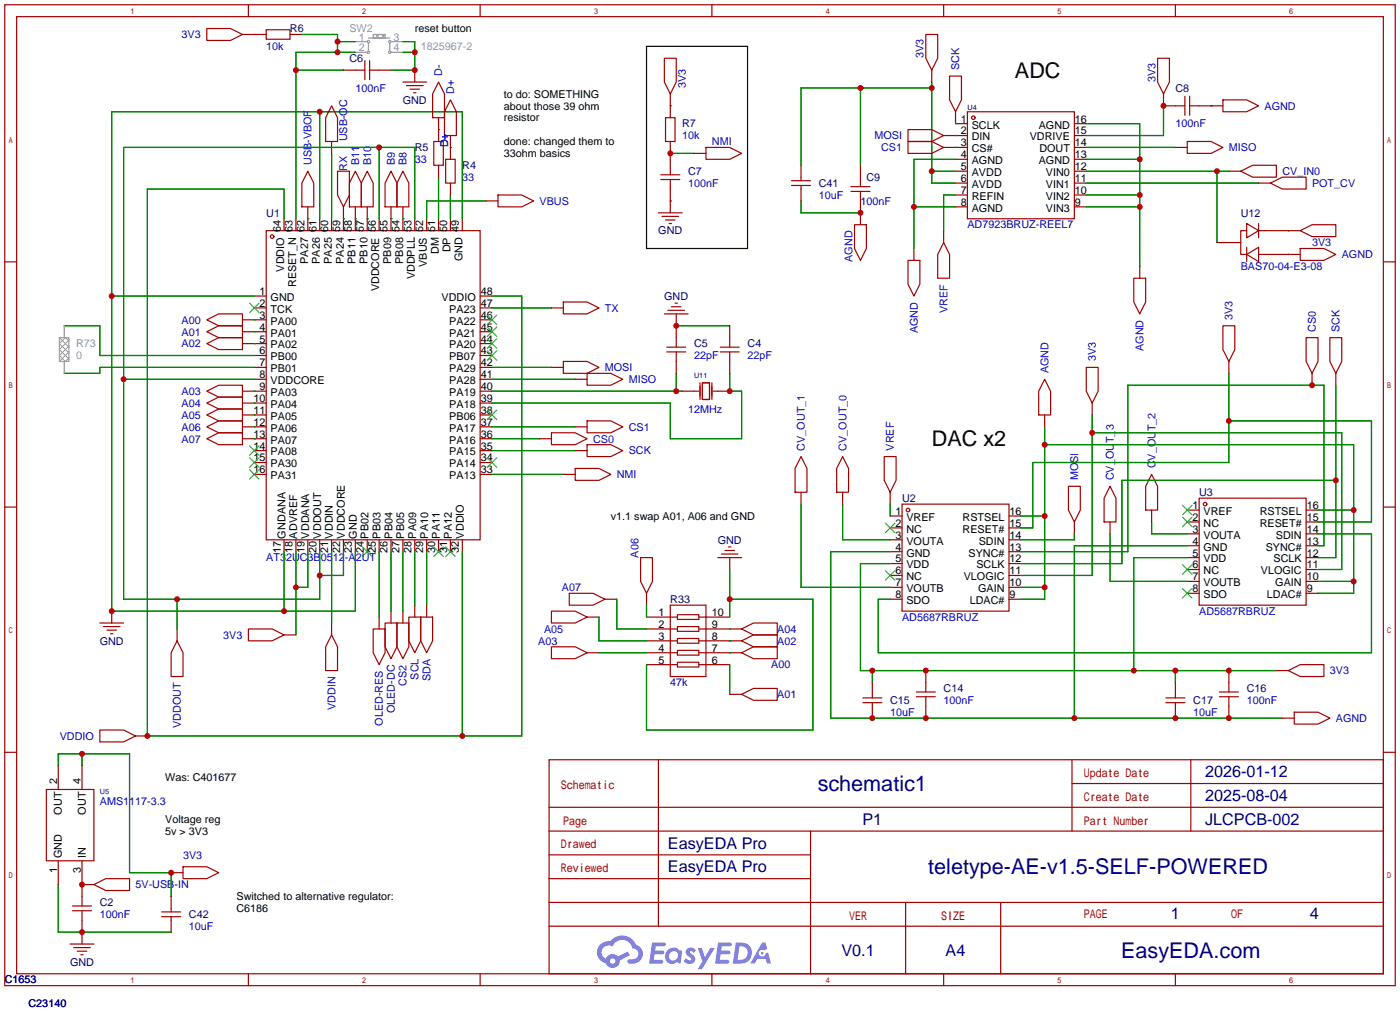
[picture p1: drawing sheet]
<svg xmlns="http://www.w3.org/2000/svg" width="299mm" height="216mm" viewBox="0 0 299 216" stroke-linecap="round" stroke-linejoin="round" font-family="sans-serif">
<g fill="none" stroke="#a10000" stroke-width=".25">
<path d="M1 1h297.2v209.6h-297.2zM3.6 3.6h292.1v204.4h-292.1zM53.1 1v2.6M102.6 1v2.6M152.1 1v2.6M201.7 1v2.6M251.2 1v2.6M1 55.9h2.6M295.7 55.9h2.5M1 108.3h2.6M295.7 108.3h2.5M1 160.7h2.6"/>
<path d="M117.3 162.3h178.4v45.7h-178.4zM117.3 177.5h178.4M117.3 172.5h178.4M140.7 162.3v35.6M173.2 177.5v30.5M229.1 162.3v15.2M229.1 167.4h66.6M254.5 162.3v15.2M295.7 160.7h2.5M117.3 182.6h55.9M117.3 197.9h178.4M117.3 192.8h178.4"/>
<path d="M117.3 187.7h55.9M193.5 192.8v15.2M213.9 192.8v15.2M53.1 208v2.6M102.6 208v2.6M152.1 208v2.6M201.7 208v2.6M251.2 208v2.6"/>
</g>
<g fill="#5487ff">
<path d="M146.9 202.7a1.3 1.3 0 0 1 1.8 .3l-.4 .6a.54 .54 0 0 0-.9-.2l.1 .2a1.34 1.34 0 0 1 1 1.8 1.47 1.47 0 0 1-2.4-.1l.5-.6 .8 .5a.31 .31 0 0 0 .4-.3 .31 .31 0 0 0-.3-.4 1.12 1.12 0 0 1-.6-1.8z"/>
<path d="M149.1 202.5h.9l.6 2 1.2-2h.9l-2.7 4.6h-.9l1-1.7z"/>
<path d="M139.4 201.4h1.6a1.31 1.31 0 0 1 1.2 .2 .4 .4 0 0 1-.3 .5l-1.8 .1-.1 .9h1.6a.4 .4 0 0 1 .4 .4 .4 .4 0 0 1-.4 .4h-1.7l-.2 1.2h1.4a.46 .46 0 0 1 .5 0 .46 .46 0 0 1 .1 .5l-.3 .2h-2.7z"/>
<path d="M153.5 201.4h1.6a1.32 1.32 0 0 1 1.2 .2 .39 .39 0 0 1-.3 .5l-1.8 .1-.1 .9h1.7a.4 .4 0 0 1 .3 .4 .4 .4 0 0 1-.4 .4h-1.7l-.2 1.2h1.4a.46 .46 0 0 1 .5 0 .46 .46 0 0 1 .1 .5l-.3 .2h-2.7z"/>
<path d="M162.9 201.4h.7l.4 1.3-.7 .4a.75 .75 0 0 0-1.1 .3 .75 .75 0 0 0 .5 1 .75 .75 0 0 0 .9-.7l.5-.2 .7 2.3h-.9l-.2-.9h-1.9l-.5 .9h-.9z"/>
<path d="M157.3 201.4l-.7 4.4h1.5a2.27 2.27 0 0 0 2.6-2.2 2.27 2.27 0 0 0-2.7-2.2zM158 202.1a1.5 1.5 0 0 1 1.8 1.6 1.5 1.5 0 0 1-1.9 1.4h-.3z"/>
<path d="M142.7 203a1.6 1.6 0 0 0-.3 2.3 1.6 1.6 0 0 0 2.3 .2l.8 .3 .3-2.4-.2-.3-.4-.1a1.58 1.58 0 0 0-2.5 0zM143.3 203.5a.98 .98 0 0 1 1.6 .4 .98 .98 0 0 1-1.1 1.3 .94 .94 0 0 1-.8-.7 .94 .94 0 0 1 .3-1z"/>
<path d="M128.3 201.8a2.37 2.37 0 0 0 1.2 4 1.54 1.54 0 0 0 1.7 1 1.54 1.54 0 0 0 1.3-1.6l2.1-1.1-.5-.8-2 1a1.57 1.57 0 0 0-2.6 .5 1.5 1.5 0 0 1-.8-2.1 1.5 1.5 0 0 1 2.2-.5 2.23 2.23 0 0 1 2.3-1.4 2.23 2.23 0 0 1 2 1.8 1.16 1.16 0 0 1 1.2 1.1 1.16 1.16 0 0 1-1.1 1.2h-.6a.47 .47 0 0 0-.6 .4 .47 .47 0 0 0 .4 .5 2.17 2.17 0 0 0 2.5-.9 2.17 2.17 0 0 0-.3-2.7l-.8-.4a3.2 3.2 0 0 0-5.5-.7l-1.1 .1zM130.4 205.3a.58 .58 0 0 1 1.1 0 .58 .58 0 0 1-1.1 0z"/>
<circle cx="162.9" cy="203.6" r=".28"/>
</g>
<g fill="none" stroke="#a10000" stroke-width=".25">
<path d="M44.2 6.1h5.1l2.5 1.3-2.5 1.2h-5.1zM51.8 7.4h5.1M56.9 6.3h5.1v2.1h-5.1zM62 7.4h2.5M73.4 15h4.6M78 13v4M79 15h4.6M79 13v4M86.1 17.5h5.1M86.9 18.3h3.5M87.6 19h2.1M88.4 19.8h.5"/>
<path d="M88.6 15v2.5M93.7 17.5l1.3 2.6v5h-2.5v-5zM142 12.4h2.5v5.1l-1.2 2.6-1.3-2.6zM197.9 7.4h2.5v5l-1.3 2.6-1.2-2.6zM199.1 15v2.5M202.9 16.3h2.6v5l-1.3 2.6-1.3-2.6zM247.4 12.4h2.5v5.1l-1.2 2.6-1.3-2.6zM65.8 36.6l1.3 2.5v5.1h-2.6v-5.1zM70.9 22.6l1.2 2.5v5.1h-2.5v-5.1zM70.9 30.2v2.6M72.1 36.6h2.6v5.1l-1.3 2.5-1.3-2.5zM75.9 36.6l1.3 2.5v5.1h-2.5v-5.1z"/>
<path d="M78.5 36.6l1.3 2.5v5.1h-2.6v-5.1zM83.6 36.6l1.2 2.5v5.1h-2.5v-5.1zM86.1 36.6l1.3 2.5v5.1h-2.6v-5.1zM92.7 30.2h2v5.1h-2zM93.7 25.1v5.1M93.7 35.3v2.5M95.2 34h2.1v5.1h-2.1zM96.3 21.3l1.2 2.6v5.1h-2.5v-5.1zM96.3 29v5M96.3 39.1v2.6M141.2 37.3h4.1M141.2 38.4h4.1"/>
<path d="M142.2 25.1h2.1v5.1h-2.1zM143.3 20.1v5M143.3 30.2v7.1M143.3 38.4v7.1M148.3 32.8h2.6M150.9 31.5h5.1l2.5 1.3-2.5 1.2h-5.1zM169.2 39.6h4M169.2 38.6h4M171.2 35.3v3.3M171.2 39.6v3.3M181.9 39.9h4M183.9 35.3v4.6"/>
<path d="M194.1 30.2h5l2.6 1.3-2.6 1.3h-5zM194.1 27.7h5l2.6 1.3-2.6 1.2h-5zM201.7 29h5.1M201.7 31.5h5.1M204.2 23.9v2.5h2.6M204.2 34h2.6M204.2 36.6h2.6M204.2 39.1h2.6M206.8 23.9h22.8v22.8h-22.8zM229.6 26.4h2.6M229.6 29h2.6M229.6 31.5h2.6"/>
<path d="M229.6 34h2.6M229.6 36.6h2.6M229.6 39.1h2.6M248.7 20.1v2.5h4.5M251.2 31.5h2.5M253.2 20.6v4M253.7 30.2h5.1l2.6 1.3-2.6 1.3h-5.1zM254.3 22.6h7.1M254.3 20.6v4M261.4 21.3h5l2.6 1.3-2.6 1.3h-5zM262.6 36.6h2.6M265.2 36.6l2.5-1.3h5.1v2.5h-5.1z"/>
<path d="M269 39.1h2.5M271.5 39.1l2.6-1.3h5v2.6h-5zM56.9 49.3h45.7v66h-45.7zM60.7 46.7v2.6M63.2 46.7v2.6M65.8 44.2v5.1M68.3 46.7v2.6M70.9 46.7v2.6M73.4 44.2v5.1M75.9 44.2v5.1M78.5 44.2v5.1M81 46.7v2.6"/>
<path d="M83.6 44.2v5.1M86.1 44.2v5.1M88.6 46.7v2.6M91.2 46.7v2.6M93.7 46.7v2.6M96.3 46.7v2.6M98.8 46.7v2.6M103.9 42.9h2.5M106.4 41.7h5.1l2.5 1.2-2.5 1.3h-5.1zM140.7 45.5h5.1M141.5 46.2h3.5M142.2 47h2.1"/>
<path d="M143 47.8h.5M181.9 40.9h4M182.6 48h2.6v5.1l-1.3 2.5-1.3-2.5zM183.9 40.9v7.1M194.1 55.6h2.5v5.1l-1.3 2.5-1.2-2.5zM195.3 53.1v2.5M201.7 51.8l1.2 2.6v5h-2.5v-5zM201.7 49.3v2.5M204.2 41.7h2.6M204.2 44.2h2.6M229.6 41.7h2.6M229.6 44.2h2.6"/>
<path d="M242.3 59.4h2.6v5.1l-1.3 2.6-1.3-2.6zM243.6 56.9v2.5M260.1 51.8h5.1M266.4 49.3h-1.2v5.1h1.2M266.4 47.8l2.6 1.5-2.6 1.5zM266.4 54.4l2.6-1.6v3.1zM266.4 52.8v3.1M269 49.3h8.9M269 54.4h8.9M269 47.8v3M277.9 49.3l2.5-1.3h5.1v2.5h-5.1zM277.9 53.1h5.1l2.5 1.3-2.5 1.2h-5.1z"/>
<path d="M44.2 70.9l2.5-1.3h5.1v2.5h-5.1zM44.2 68.3l2.5-1.2h5.1v2.5h-5.1zM44.2 73.4l2.5-1.3h5.1v2.6h-5.1zM51.8 68.3h5.1M51.8 70.9h5.1M51.8 73.4h5.1M54.4 63.2h2.5M54.4 65.8h2.5M54.4 75.9h2.5M54.4 78.5h2.5M102.6 63.2h2.6M102.6 65.8h2.6"/>
<path d="M102.6 68.3h2.6M102.6 70.9h2.6M102.6 73.4h2.6M102.6 75.9h2.6M102.6 78.5h2.6M117.9 65.8h2.5M117.9 78.5h2.5M120.4 77.2h5.1l2.5 1.3-2.5 1.3h-5.1zM120.4 64.5h5.1l2.5 1.3-2.5 1.3h-5.1zM125.5 79.8h5.1l2.5 1.2-2.5 1.3h-5.1zM142 67.1h5.1M142.5 74.2h4.1"/>
<path d="M142.5 75.2h4.1M142.7 66.3h3.6M143.5 65.5h2M144.3 64.8h.5M144.5 67.1v7.1M144.5 75.2v4.6M153.9 74.2h4.1M153.9 75.2h4.1M156 69.6v4.6M156 75.2v4.6M232.2 78.5h2.5v5.1l-1.3 2.5-1.2-2.5zM261.4 69.6h2.5v5.1l-1.3 2.5-1.2-2.5z"/>
<path d="M262.6 77.2v2.6M279.1 72.1h2.6v5.1l-1.3 2.6-1.3-2.6zM280.4 79.8v2.5M284.2 72.1h2.6v5.1l-1.3 2.6-1.3-2.6zM285.5 79.8v2.5M44.2 83.6l2.5-1.3h5.1v2.5h-5.1zM44.2 86.1l2.5-1.3h5.1v2.6h-5.1zM44.2 88.6l2.5-1.2h5.1v2.5h-5.1zM44.2 91.2l2.5-1.3h5.1v2.6h-5.1zM44.2 93.7l2.5-1.2h5.1v2.5h-5.1zM51.8 83.6h5.1M51.8 86.1h5.1"/>
<path d="M51.8 88.6h5.1M51.8 91.2h5.1M51.8 93.7h5.1M54.4 81h2.5M54.4 96.3h2.5M54.4 98.8h2.5M102.6 81h2.6M102.6 83.6h2.6M102.6 86.1h2.6M102.6 88.6h2.6M102.6 91.2h2.6M102.6 93.7h2.6"/>
<path d="M102.6 96.3h2.6M102.6 98.8h2.6M115.3 93.7h2.6M117.9 92.5h5l2.6 1.2-2.6 1.3h-5zM122.9 81h2.6M122.9 91.2h2.6M122.9 96.3h2.6M125.5 95h5.1l2.5 1.3-2.5 1.2h-5.1zM125.5 89.9h5.1l2.5 1.3-2.5 1.3h-5.1zM145.8 83.6h3.6M149.6 81.8v3.5M150.1 81.8h1.5v3.5h-1.5z"/>
<path d="M152.1 81.8v3.5M152.4 83.6h3.6M171.2 97.5l1.3 2.6v5.1h-2.6v-5.1zM180.1 97.5l1.3 2.6v5.1h-2.6v-5.1zM189 97.5h2.5v5.1l-1.3 2.6-1.2-2.6zM223.3 81l1.2 2.6v5h-2.5v-5zM223.3 88.6v2.6M233.4 86.1v2.5M54.4 101.3h2.5M60.7 115.3v2.6M63.2 115.3v2.6M65.8 115.3v2.6"/>
<path d="M68.3 115.3v2.6M70.9 115.3v2.6M73.4 115.3v2.6M75.9 115.3v2.6M78.5 115.3v2.6M81 115.3v2.6M83.6 115.3v2.6M86.1 115.3v2.6M88.6 115.3v2.6M91.2 115.3v2.6M93.7 115.3v2.6M96.3 115.3v2.6"/>
<path d="M98.8 115.3v2.6M102.6 101.3h2.6M120.4 101.3h2.5M122.9 100.1h5.1l2.6 1.2-2.6 1.3h-5.1zM136.9 119.1h2.5v5.1l-1.2 2.5-1.3-2.5zM153.4 119.1h5.1M154.2 118.4h3.5M154.9 117.6h2.1M155.7 116.8h.5M156 119.1v2.6M171.2 105.2v2.5M180.1 105.2v2.5"/>
<path d="M190.2 110.2h2.6M190.2 112.8h2.6M190.2 115.3h2.6M190.2 117.9h2.6M190.2 105.2v2.5M192.8 107.7h22.8v22.9h-22.8zM215.6 110.2h2.6M215.6 112.8h2.6M215.6 115.3h2.6M215.6 117.9h2.6M228.3 103.9h2.6v5.1l-1.3 2.5-1.3-2.5zM229.6 111.5v2.5"/>
<path d="M237.2 103.9l1.3 2.5v5.1h-2.5v-5.1zM237.2 111.5v2.5M246.1 101.3l1.3 2.6v5.1h-2.5v-5.1zM246.1 109v2.5M253.7 109h2.6M253.7 111.5h2.6M253.7 114h2.6M253.7 116.6h2.6M253.7 119.1h2.6M256.3 106.4h22.8v22.9h-22.8zM279.1 109h2.6M279.1 111.5h2.6"/>
<path d="M279.1 114h2.6M279.1 116.6h2.6M279.1 119.1h2.6M21.3 133.1h5.1M22.1 133.9h3.6M22.9 134.6h2M23.6 135.4h.5M23.9 130.6v2.5M37.8 136.9l1.3 2.5v5.1h-2.5v-5.1zM37.8 134.4v2.5M53.1 134.4h5.1l2.5 1.2-2.5 1.3h-5.1zM60.7 135.6h2.5"/>
<path d="M70.9 135.6l1.2 2.6v5.1h-2.5v-5.1zM70.9 133.1v2.5M79.8 134.4h2.5v5l-1.3 2.6-1.2-2.6zM81 131.8v2.6M82.3 133.1h2.5v5.1l-1.2 2.5-1.3-2.5zM83.6 130.6v2.5M84.8 133.1h2.6v5.1l-1.3 2.5-1.3-2.5zM86.1 130.6v2.5M87.4 131.8h2.5v5.1l-1.3 2.5-1.2-2.5zM88.6 129.3v2.5M89.9 131.8h2.6v5.1l-1.3 2.5-1.3-2.5zM91.2 129.3v2.5"/>
<path d="M117.9 138.2h5l2.6 1.2-2.6 1.3h-5zM117.9 130.6h5l2.6 1.2-2.6 1.3h-5zM121.7 126.7h5l2.6 1.3-2.6 1.3h-5zM125.5 139.4h2.5M125.5 131.8h2.5M129.3 128h2.5M138.2 139.4h6.6M138.2 136.9h6.6M138.2 134.4h6.6M138.2 131.8h6.6M138.2 126.7v2.6M143.3 129.3h7.6v15.2h-7.6z"/>
<path d="M144.8 131.3h4.6v1h-4.6zM144.8 133.9h4.6v1h-4.6zM144.8 136.4h4.6v1h-4.6zM144.8 138.9h4.6v1.1h-4.6zM149.4 139.4h9.1M149.4 136.9h9.1M149.4 134.4h9.1M149.4 131.8h6.6M158.5 134.4l2.5-1.3h5.1v2.5h-5.1zM158.5 136.9l2.5-1.3h5.1v2.6h-5.1zM158.5 139.4l2.5-1.2h5.1v2.5h-5.1zM190.2 120.4h2.6"/>
<path d="M190.2 122.9h2.6M190.2 125.5h2.6M190.2 128h2.6M215.6 120.4h2.6M215.6 122.9h2.6M215.6 125.5h2.6M215.6 128h2.6M253.7 121.7h2.6M253.7 124.2h2.6M253.7 126.7h2.6M279.1 121.7h2.6M279.1 124.2h2.6"/>
<path d="M279.1 126.7h2.6M21.3 156h5.1l2.6 1.2-2.6 1.3h-5.1zM29 157.2h2.5M138.2 142h6.6M144.8 141.5h4.6v1h-4.6zM149.4 142h6.6M156 148.3h2.5M158.5 148.3l2.5-1.2h5.1v2.5h-5.1zM184.4 150.1h4.1M184.4 149.1h4.1M186.4 145.8v3.3M186.4 150.1v3.3"/>
<path d="M195.8 147.8h4.1M195.8 148.8h4.1M197.9 143.3v4.5M197.9 148.8v4.6M249.2 150.1h4M249.2 149.1h4M251.2 145.8v3.3M251.2 150.1v3.3M260.6 147.8h4.1M260.6 148.8h4.1M262.6 143.3v4.5M262.6 148.8v4.6"/>
<path d="M272.8 143.3h2.5M274.1 153.4h2.5M275.3 143.3l2.6-1.3h5.1v2.5h-5.1zM276.6 152.1h5.1l2.5 1.3-2.5 1.3h-5.1zM9.9 168.7h10.2v15.2h-10.2zM12.4 163.6v5.1M17.5 163.6v5.1M12.4 183.9v5.1M15.5 193.5h4.1M15.5 194.6h4.1M17.5 183.9v9.6M17.5 194.6v7.1"/>
<path d="M17.5 189h2.6M20.1 189l2.5-1.3h5.1v2.5h-5.1zM34.5 195.8h4.1M34.5 194.8h4.1M36.6 186.4h2.5M36.6 191.5v3.3M36.6 195.8v3.3M39.1 185.2h5.1l2.5 1.2-2.5 1.3h-5.1zM15 201.7h5.1M15.7 202.4h3.6M16.5 203.2h2M17.3 204h.5"/>
<circle cx="208" cy="25.1" r=".38"/>
<circle cx="58.2" cy="50.5" r=".38"/>
<circle cx="194.1" cy="109" r=".38"/>
<circle cx="257.6" cy="107.7" r=".38"/>
</g>
<g fill="none" stroke="#3c3" stroke-width=".25">
<path d="M53.3 64.8l2.1 2M55.4 64.8l-2.1 2M104.1 74.9l2.1 2.1M104.1 72.4l2.1 2M104.1 69.8l2.1 2.1M104.1 67.3l2.1 2M106.2 74.9l-2.1 2.1M106.2 72.4l-2.1 2M106.2 69.8l-2.1 2.1M106.2 67.3l-2.1 2M53.3 95.2l2.1 2.1M53.3 97.8l2.1 2"/>
<path d="M55.4 95.2l-2.1 2.1M55.4 97.8l-2.1 2M104.1 97.8l2.1 2M104.1 87.6l2.1 2.1M106.2 97.8l-2.1 2M106.2 87.6l-2.1 2.1M53.3 100.3l2.1 2.1M55.4 100.3l-2.1 2.1M77.5 116.8l2 2.1M79.5 116.8l-2 2.1M92.7 116.8l2 2.1M94.7 116.8l-2 2.1"/>
<path d="M95.2 116.8l2.1 2.1M97.3 116.8l-2.1 2.1M189.2 111.8l2.1 2M191.3 111.8l-2.1 2M252.7 107.9l2.1 2.1M252.7 110.5l2.1 2M254.8 107.9l-2.1 2.1M254.8 110.5l-2.1 2M189.2 121.9l2.1 2.1M191.3 121.9l-2.1 2.1M252.7 120.6l2.1 2.1M252.7 125.7l2.1 2.1"/>
<path d="M254.8 120.6l-2.1 2.1M254.8 125.7l-2.1 2.1"/>
</g>
<g fill="none" stroke="#008700" stroke-width=".25">
<path d="M54.4 7.4h.1M63.2 15h10.2M64.5 7.4h7.6v3.8M72.1 8.9h3.8M75.9 11.2h-12.7v35.5M86.1 8.9h2.5v6.1h-5M86.1 11.2h2.5M183.9 18.8v16.5M199.1 17.5v21.6h5.1M199.1 18.8h-27.9v16.5M68.3 23.9v22.8M70.9 32.8v13.9"/>
<path d="M81 31.5v15.2M93.7 27.7h.1M93.7 37.8v8.9M96.3 31.5h.1M143.3 22.6h.1M143.3 32.8h5M199.1 36.6h5.1M204.2 31.5h.1M204.2 29h.1M204.2 26.4h.1M204.2 34h-8.9v19.1M232.2 34h11.4"/>
<path d="M232.2 26.4h11.4v30.5M232.2 36.6h30.4M232.2 39.1h36.8M232.2 31.5h19M248.7 22.6v6.4h-16.5M258.8 22.6h.1M260.1 36.6v15.2M60.7 46.7v-6.3h-29.2v116.8h80v-94h-6.3M65.8 46.7h.1M73.4 46.7h.1M75.9 46.7h.1M78.5 46.7h.1"/>
<path d="M83.6 46.7h.1M86.1 46.7h.1M88.6 46.7v-15.2h-62.2v96.5h41.9v-10.1M96.3 41.7v5M98.8 46.7v-22.8h-74.9v106.7h52v-12.7M103.9 42.9h-12.7v3.8M143.3 42.9h.1M171.2 42.9v2.6h12.7M195.3 44.2h8.9M204.2 41.7h-2.5v7.6M232.2 44.2h11.4M232.2 41.7h11.4"/>
<path d="M275.3 54.4h.1M275.3 49.3h.1M13.7 69.6h7.6v6.3h33.1M23.9 63.2h30.5M54.4 70.9h.1M54.4 68.3h.1M54.4 73.4h.1M54.4 78.5h-33.1v1.3h-7.6M105.2 78.5h12.7M105.2 65.8h12.7M144.5 69.6h11.5M144.5 79.8v3.8"/>
<path d="M156 79.8v3.8h2.5v10.1h-15.2v-7.6h-38.1M262.6 79.8v19h-41.9v14h-2.5M26.4 81h28M54.4 83.6h.1M54.4 86.1h.1M54.4 88.6h.1M54.4 91.2h.1M54.4 93.7h.1M105.2 81h17.7M105.2 96.3h17.7M105.2 91.2h17.7M105.2 93.7h10.1"/>
<path d="M105.2 83.6h40.6M223.3 91.2v36.8h-5.1M223.3 95h66v31.7h-7.6M233.4 88.6v34.3h-15.2M233.4 92.5h53.4v29.2h-5.1M262.6 89.9h30.5v21.6h-11.4M285.5 82.3v36.8h-3.8M60.7 117.9v12.7M63.2 117.9v17.7M65.8 117.9v7.6h-2.6M70.9 117.9v15.2M73.4 117.9v5h-5.1"/>
<path d="M81 117.9v13.9M83.6 117.9v12.7M86.1 117.9v12.7M88.6 117.9v11.4M91.2 117.9v11.4M98.8 117.9v39.3M105.2 101.3h15.2M171.2 107.7v17.8h19M180.1 107.7v7.6h10.1M190.2 107.7v2.5M190.2 117.9h-12.7v35.5h96.6M218.2 110.2h5.1"/>
<path d="M229.6 114v1.3h-11.4M237.2 114v10.2h16.5M246.1 111.5v2.5h7.6M253.7 116.6h-24.1v36.8M253.7 119.1h-11.4v24.2M281.7 116.6h1.3v-34.3h-42v35.6h-22.8M281.7 114h11.4v25.4h-105.4v-11.4h2.5M281.7 109h7.6M285.5 102.6h-45.7v17.8h-21.6M37.8 128v6.4M128 139.4h10.2M128 131.8v5.1h10.2"/>
<path d="M131.8 128v6.4h6.4M138.2 129.3v2.5M156 134.4h.1M156 136.9h.1M156 139.4h.1M156 121.7v10.1M156 128h17.7v28h-35.5v-14M190.2 120.4h-6.3v22.9h88.9M218.2 125.5h5.1M281.7 124.2h7.6M156 142v6.3M186.4 143.3v2.5"/>
<path d="M251.2 143.3v2.5M12.4 163.6v-2.6h15.3v25.4h8.9v5.1M17.5 161v2.6M12.4 189v10.1h24.2M17.5 189h.1"/>
</g>
<g fill="none" stroke="#999" stroke-width=".25">
<path d="M75.9 11.2h2.6M75.9 8.9h2.6M78.7 8.1h4.6M78.7 9.1v1.8M79.8 7.4h2.5v.7h-2.5zM83.3 9.1v1.8M83.6 11.2h2.5M83.6 8.9h2.5M12.7 72.1h2v5.1h-2zM13.7 69.6v2.5M13.7 77.2v2.6"/>
<circle cx="78.7" cy="8.9" r=".25"/>
<circle cx="78.7" cy="11.2" r=".25"/>
<circle cx="83.3" cy="8.9" r=".25"/>
<circle cx="83.3" cy="11.2" r=".25"/>
</g>
<path d="M80.3 7.4l.7 .7M81 7.4l-.7 .7M81.5 7.4l.8 .7M82.3 7.4l-.8 .7M12.7 72.1l2 2.1M14.7 72.9l-.7-.8-1.3 1.3 2 2M14.7 72.6l-2 2.1 2 2M14.7 73.9l-2 2 1.3 1.3 .7-.7M14.7 75.2l-2 2" fill="none" stroke="#999" stroke-width=".21"/>
<path d="M138.2 9.9h21.6v43.2h-21.6z" fill="none" stroke="#000" stroke-width=".25"/>
<g fill="#c00">
<circle cx="17.5" cy="199.1" r=".63"/>
<circle cx="17.5" cy="189" r=".63"/>
<circle cx="23.9" cy="63.2" r=".63"/>
<circle cx="68.3" cy="23.9" r=".63"/>
<circle cx="60.7" cy="130.6" r=".63"/>
<circle cx="23.9" cy="130.6" r=".63"/>
<circle cx="63.2" cy="125.5" r=".63"/>
<circle cx="144.5" cy="83.6" r=".63"/>
<circle cx="156" cy="83.6" r=".63"/>
<circle cx="144.5" cy="69.6" r=".63"/>
<circle cx="88.6" cy="11.2" r=".63"/>
<circle cx="88.6" cy="15" r=".63"/>
<circle cx="63.2" cy="15" r=".63"/>
<circle cx="72.1" cy="8.9" r=".63"/>
<circle cx="72.1" cy="11.2" r=".63"/>
<circle cx="143.3" cy="32.8" r=".63"/>
<circle cx="243.6" cy="44.2" r=".63"/>
<circle cx="243.6" cy="41.7" r=".63"/>
<circle cx="243.6" cy="34" r=".63"/>
<circle cx="260.1" cy="36.6" r=".63"/>
<circle cx="248.7" cy="22.6" r=".63"/>
<circle cx="199.1" cy="36.6" r=".63"/>
<circle cx="199.1" cy="18.8" r=".63"/>
<circle cx="183.9" cy="18.8" r=".63"/>
<circle cx="183.9" cy="45.5" r=".63"/>
<circle cx="195.3" cy="44.2" r=".63"/>
<circle cx="197.9" cy="153.4" r=".63"/>
<circle cx="229.6" cy="153.4" r=".63"/>
<circle cx="186.4" cy="153.4" r=".63"/>
<circle cx="262.6" cy="153.4" r=".63"/>
<circle cx="251.2" cy="153.4" r=".63"/>
<circle cx="197.9" cy="143.3" r=".63"/>
<circle cx="242.3" cy="143.3" r=".63"/>
<circle cx="186.4" cy="143.3" r=".63"/>
<circle cx="262.6" cy="143.3" r=".63"/>
<circle cx="251.2" cy="143.3" r=".63"/>
<circle cx="223.3" cy="110.2" r=".63"/>
<circle cx="223.3" cy="125.5" r=".63"/>
<circle cx="223.3" cy="95" r=".63"/>
<circle cx="289.3" cy="109" r=".63"/>
<circle cx="289.3" cy="124.2" r=".63"/>
<circle cx="233.4" cy="92.5" r=".63"/>
<circle cx="285.5" cy="102.6" r=".63"/>
<circle cx="280.4" cy="82.3" r=".63"/>
<circle cx="262.6" cy="89.9" r=".63"/>
<circle cx="37.8" cy="128" r=".63"/>
<circle cx="26.4" cy="81" r=".63"/>
<circle cx="81" cy="31.5" r=".63"/>
<circle cx="68.3" cy="122.9" r=".63"/>
<circle cx="31.5" cy="157.2" r=".63"/>
<circle cx="98.8" cy="157.2" r=".63"/>
<circle cx="36.6" cy="186.4" r=".63"/>
<circle cx="17.5" cy="161" r=".63"/>
<circle cx="156" cy="128" r=".63"/>
</g>
<g font-size="4.6">
<text x="216.9" y="16.6">ADC</text>
<text x="199.1" y="95.3">DAC x2</text>
</g>
<g font-size="4.6" fill="#000080">
<text x="174.8" y="169">schematic1</text>
<text x="198.4" y="186.8">teletype-AE-v1.5-SELF-POWERED</text>
<text x="239.6" y="204.6">EasyEDA.com</text>
</g>
<g font-size="3.5" fill="#000080">
<text x="257.6" y="166.1">2026-01-12</text>
<text x="257.6" y="171.1">2025-08-04</text>
<text x="184.3" y="176.2">P1</text>
<text x="257.6" y="176.2">JLCPCB-002</text>
<text x="142.7" y="181.3">EasyEDA Pro</text>
<text x="142.7" y="186.4">EasyEDA Pro</text>
<text x="250.2" y="196.3">1</text>
<text x="280" y="196.3">4</text>
<text x="179.8" y="204.2">V0.1</text>
<text x="202.1" y="204.2">A4</text>
</g>
<g font-size="2.5" fill="#a00000">
<text x="231.6" y="166">Update Date</text>
<text x="119.9" y="168.5">Schematic</text>
<text x="231.6" y="171.1">Create Date</text>
<text x="120.4" y="176.1">Page</text>
<text x="231.6" y="176.1">Part Number</text>
<text x="119.9" y="181.2">Drawed</text>
<text x="119.9" y="186.3">Reviewed</text>
<text x="181.5" y="196.5">VER</text>
<text x="201.2" y="196.5">SIZE</text>
<text x="231.6" y="196.2">PAGE</text>
<text x="263.1" y="196.2">OF</text>
</g>
<g font-size="2.3" fill="#00f">
<text x="38.8" y="8.2">3V3</text>
<text x="56.9" y="10.7">10k</text>
<text x="94.5" y="16.3" transform="rotate(-90 94.5 16.3)">D-</text>
<text x="197.4" y="12.4" transform="rotate(-90 197.4 12.4)">3V3</text>
<text x="205" y="15" transform="rotate(-90 205 15)">SCK</text>
<text x="246.9" y="17.5" transform="rotate(-90 246.9 17.5)">3V3</text>
<text x="75.9" y="19.6">100nF</text>
<text x="97.1" y="20.1" transform="rotate(-90 97.1 20.1)">D+</text>
<text x="146.6" y="18.8" transform="rotate(-90 146.6 18.8)">3V3</text>
<text x="270.3" y="23.4">AGND</text>
<text x="145.8" y="29.8">10k</text>
<text x="186.9" y="29.8">MOSI</text>
<text x="251.2" y="27.2">100nF</text>
<text x="66.6" y="35.3" transform="rotate(-90 66.6 35.3)">USB-VBOF</text>
<text x="74.2" y="30.2" transform="rotate(-90 74.2 30.2)">USB-OC</text>
<text x="76.8" y="35.3" transform="rotate(-90 76.8 35.3)">B11</text>
<text x="79.3" y="35.3" transform="rotate(-90 79.3 35.3)">B10</text>
<text x="84.4" y="35.3" transform="rotate(-90 84.4 35.3)">B9</text>
<text x="86.9" y="35.3" transform="rotate(-90 86.9 35.3)">B8</text>
<text x="88.6" y="34.8">33</text>
<text x="95.8" y="31.5" transform="rotate(-90 95.8 31.5)">D+</text>
<text x="152.1" y="31">NMI</text>
<text x="188.3" y="32.3">CS1</text>
<text x="262.6" y="32.3">MISO</text>
<text x="74.2" y="36.6" transform="rotate(-90 74.2 36.6)">RX</text>
<text x="98.8" y="38.7">33</text>
<text x="147.1" y="39.9">100nF</text>
<text x="274.1" y="37.4">CV_IN0</text>
<text x="280.4" y="39.9">POT_CV</text>
<text x="115.3" y="43.7">VBUS</text>
<text x="175" y="42.5">10uF</text>
<text x="183.9" y="43.7">100nF</text>
<text x="206.8" y="48.8">AD7923BRUZ-REEL7</text>
<text x="280.4" y="52.6">3V3</text>
<text x="182.2" y="55.9" transform="rotate(-90 182.2 55.9)">AGND</text>
<text x="265.2" y="57.7">BAS70-04-E3-08</text>
<text x="286.8" y="55.2">AGND</text>
<text x="38.8" y="71.7">A01</text>
<text x="38.8" y="69.1">A00</text>
<text x="129.3" y="66.6">TX</text>
<text x="196.1" y="71.2" transform="rotate(-90 196.1 71.2)">AGND</text>
<text x="202.5" y="66.9" transform="rotate(-90 202.5 66.9)">VREF</text>
<text x="263.4" y="68.3" transform="rotate(-90 263.4 68.3)">3V3</text>
<text x="281.2" y="70.9" transform="rotate(-90 281.2 70.9)">CS0</text>
<text x="286.3" y="70.9" transform="rotate(-90 286.3 70.9)">SCK</text>
<text x="38.8" y="74.2">A02</text>
<text x="148.3" y="76.8">22pF</text>
<text x="159.8" y="76.8">22pF</text>
<text x="234.2" y="77.2" transform="rotate(-90 234.2 77.2)">3V3</text>
<text x="244.4" y="75" transform="rotate(-90 244.4 75)">AGND</text>
<text x="129.3" y="79.3">MOSI</text>
<text x="134.4" y="81.8">MISO</text>
<text x="224.1" y="79.8" transform="rotate(-90 224.1 79.8)">AGND</text>
<text x="38.8" y="84.4">A03</text>
<text x="38.8" y="86.9">A04</text>
<text x="38.8" y="89.5">A05</text>
<text x="147.1" y="88.2">12MHz</text>
<text x="38.8" y="92">A06</text>
<text x="38.8" y="94.5">A07</text>
<text x="126.7" y="94.5">CS0</text>
<text x="134.4" y="92">CS1</text>
<text x="134.4" y="97.1">SCK</text>
<text x="172" y="96.3" transform="rotate(-90 172 96.3)">CV_OUT_1</text>
<text x="180.9" y="96.3" transform="rotate(-90 180.9 96.3)">CV_OUT_0</text>
<text x="191.1" y="96.3" transform="rotate(-90 191.1 96.3)">VREF</text>
<text x="246.9" y="100.1" transform="rotate(-90 246.9 100.1)">CV_OUT_2</text>
<text x="131.8" y="102.2">NMI</text>
<text x="230.4" y="102.6" transform="rotate(-90 230.4 102.6)">MOSI</text>
<text x="238" y="102.6" transform="rotate(-90 238 102.6)">CV_OUT_3</text>
<text x="56.9" y="119.9">AT32UC3B0512-A2UT</text>
<text x="136.4" y="119.1" transform="rotate(-90 136.4 119.1)">A06</text>
<text x="120.1" y="126.3">A07</text>
<text x="256.3" y="131.4">AD5687RBRUZ</text>
<text x="47.7" y="136.4">3V3</text>
<text x="115" y="137.7">A03</text>
<text x="116.3" y="135.2">A05</text>
<text x="166.1" y="135.2">A04</text>
<text x="166.1" y="137.7">A02</text>
<text x="192.8" y="132.6">AD5687RBRUZ</text>
<text x="164.8" y="142.8">A00</text>
<text x="86.9" y="146.5" transform="rotate(-90 86.9 146.5)">CS2</text>
<text x="89.5" y="145.2" transform="rotate(-90 89.5 145.2)">SCL</text>
<text x="92" y="145.5" transform="rotate(-90 92 145.5)">SDA</text>
<text x="143.3" y="146.6">47k</text>
<text x="166.1" y="149.1">A01</text>
<text x="284.2" y="144.1">3V3</text>
<text x="38.7" y="155.5" transform="rotate(-90 38.7 155.5)">VDDOUT</text>
<text x="71.7" y="151.7" transform="rotate(-90 71.7 151.7)">VDDIN</text>
<text x="81.8" y="155.1" transform="rotate(-90 81.8 155.1)">OLED-RES</text>
<text x="84.4" y="152.4" transform="rotate(-90 84.4 152.4)">OLED-DC</text>
<text x="190.2" y="153">10uF</text>
<text x="201.7" y="150.4">100nF</text>
<text x="255" y="153">10uF</text>
<text x="266.4" y="150.4">100nF</text>
<text x="285.5" y="154.2">AGND</text>
<text x="12.8" y="158">VDDIO</text>
<text x="21.3" y="172">AMS1117-3.3</text>
<text x="39.1" y="183.4">3V3</text>
<text x="29" y="189.8">5V-USB-IN</text>
<text x="21.3" y="196.1">100nF</text>
<text x="40.4" y="198.7">10uF</text>
</g>
<g font-size="2.3" fill="#000080">
<text x="62" y="6.9">R6</text>
<text x="74.7" y="13.3">C6</text>
<text x="86.1" y="22.1">GND</text>
<text x="251.2" y="19.6">C8</text>
<text x="145.8" y="27.2">R7</text>
<text x="88.6" y="32.3">R5</text>
<text x="98.8" y="36.1">R4</text>
<text x="147.1" y="37.4">C7</text>
<text x="175" y="39.9">C41</text>
<text x="185.2" y="38.7">C9</text>
<text x="56.9" y="46.3">U1</text>
<text x="265.2" y="46.3">U12</text>
<text x="140.7" y="50.1">GND</text>
<text x="142" y="64.1">GND</text>
<text x="148.3" y="74.2">C5</text>
<text x="159.8" y="74.2">C4</text>
<text x="192.8" y="107.2">U2</text>
<text x="256.3" y="106">U3</text>
<text x="153.4" y="116.1">GND</text>
<text x="143.3" y="128.8">R33</text>
<text x="21.3" y="137.7">GND</text>
<text x="201.7" y="147.9">C14</text>
<text x="266.4" y="147.9">C16</text>
<text x="190.2" y="150.4">C15</text>
<text x="255" y="150.4">C17</text>
<text x="21.3" y="193.6">C2</text>
<text x="40.4" y="196.1">C42</text>
<text x="15" y="206.3">GND</text>
<text x="1" y="210.1">C1653</text>
<text x="6.1" y="215.2">C23140</text>
</g>
<g font-size="2.3" fill="#999">
<text x="74.7" y="6.9">SW2</text>
<text x="76.7" y="11">2</text>
<text x="76.7" y="8.7">1</text>
<text x="84.1" y="11">4</text>
<text x="84.1" y="8.7">3</text>
<text x="89.9" y="10.7">1825967-2</text>
<text x="16.3" y="74.2">R73</text>
<text x="16.3" y="76.8">0</text>
</g>
<g font-size="2.3">
<text x="88.6" y="6.9">reset button</text>
<text x="107.7" y="20.9">to do: SOMETHING</text>
<text x="107.7" y="23.4">about those 39 ohm</text>
<text x="107.7" y="26">resistor</text>
<text x="205.3" y="26.2">1</text>
<text x="205.3" y="28.7">2</text>
<text x="207.7" y="27.5">SCLK</text>
<text x="207.7" y="30">DIN</text>
<text x="220.1" y="30">VDRIVE</text>
<text x="222" y="27.5">AGND</text>
<text x="229.7" y="28.7">15</text>
<text x="229.7" y="26.2">16</text>
<text x="107.7" y="31">done: changed them to</text>
<text x="107.7" y="33.6">33ohm basics</text>
<text x="205.3" y="31.3">3</text>
<text x="205.3" y="33.8">4</text>
<text x="207.7" y="32.5">CS#</text>
<text x="207.7" y="35.1">AGND</text>
<text x="222" y="35.1">AGND</text>
<text x="222.1" y="32.5">DOUT</text>
<text x="229.7" y="33.8">13</text>
<text x="229.7" y="31.3">14</text>
<text x="205.3" y="36.3">5</text>
<text x="205.3" y="38.9">6</text>
<text x="205.3" y="41.4">7</text>
<text x="207.7" y="37.6">AVDD</text>
<text x="207.7" y="40.2">AVDD</text>
<text x="223.5" y="40.2">VIN1</text>
<text x="223.5" y="37.6">VIN0</text>
<text x="229.7" y="41.4">10</text>
<text x="229.7" y="38.9">11</text>
<text x="229.7" y="36.3">12</text>
<text x="205.3" y="44">8</text>
<text x="207.7" y="42.7">REFIN</text>
<text x="207.7" y="45.2">AGND</text>
<text x="223.5" y="45.2">VIN3</text>
<text x="223.5" y="42.7">VIN2</text>
<text x="229.7" y="44">9</text>
<text x="60" y="49.6" transform="rotate(-90 60 49.6)">64</text>
<text x="62.5" y="49.6" transform="rotate(-90 62.5 49.6)">63</text>
<text x="65.1" y="49.6" transform="rotate(-90 65.1 49.6)">62</text>
<text x="67.6" y="49.6" transform="rotate(-90 67.6 49.6)">61</text>
<text x="70.1" y="49.6" transform="rotate(-90 70.1 49.6)">60</text>
<text x="72.7" y="49.6" transform="rotate(-90 72.7 49.6)">59</text>
<text x="75.2" y="49.6" transform="rotate(-90 75.2 49.6)">58</text>
<text x="77.8" y="49.6" transform="rotate(-90 77.8 49.6)">57</text>
<text x="80.3" y="49.6" transform="rotate(-90 80.3 49.6)">56</text>
<text x="82.8" y="49.6" transform="rotate(-90 82.8 49.6)">55</text>
<text x="85.4" y="49.6" transform="rotate(-90 85.4 49.6)">54</text>
<text x="87.9" y="49.6" transform="rotate(-90 87.9 49.6)">53</text>
<text x="90.5" y="49.6" transform="rotate(-90 90.5 49.6)">52</text>
<text x="93" y="49.6" transform="rotate(-90 93 49.6)">51</text>
<text x="95.5" y="49.6" transform="rotate(-90 95.5 49.6)">50</text>
<text x="96.3" y="53.9" transform="rotate(-90 96.3 53.9)">DP</text>
<text x="98.1" y="49.6" transform="rotate(-90 98.1 49.6)">49</text>
<text x="60.8" y="58" transform="rotate(-90 60.8 58)">VDDIO</text>
<text x="65.8" y="56.3" transform="rotate(-90 65.8 56.3)">PA27</text>
<text x="68.4" y="56.3" transform="rotate(-90 68.4 56.3)">PA26</text>
<text x="70.9" y="56.3" transform="rotate(-90 70.9 56.3)">PA25</text>
<text x="73.5" y="56.3" transform="rotate(-90 73.5 56.3)">PA24</text>
<text x="76" y="56.3" transform="rotate(-90 76 56.3)">PB11</text>
<text x="78.5" y="56.3" transform="rotate(-90 78.5 56.3)">PB10</text>
<text x="83.6" y="56.3" transform="rotate(-90 83.6 56.3)">PB09</text>
<text x="86.2" y="56.3" transform="rotate(-90 86.2 56.3)">PB08</text>
<text x="88.7" y="59.7" transform="rotate(-90 88.7 59.7)">VDDPLL</text>
<text x="91.2" y="57" transform="rotate(-90 91.2 57)">VBUS</text>
<text x="93.8" y="54.3" transform="rotate(-90 93.8 54.3)">DM</text>
<text x="98.9" y="55.8" transform="rotate(-90 98.9 55.8)">GND</text>
<text x="55.5" y="63">1</text>
<text x="55.5" y="65.6">2</text>
<text x="57.8" y="64.3">GND</text>
<text x="63.3" y="61.4" transform="rotate(-90 63.3 61.4)">RESET_N</text>
<text x="81.1" y="62.2" transform="rotate(-90 81.1 62.2)">VDDCORE</text>
<text x="94.4" y="64.3">VDDIO</text>
<text x="102.7" y="65.6">47</text>
<text x="102.7" y="63">48</text>
<text x="55.5" y="68.1">3</text>
<text x="55.5" y="70.6">4</text>
<text x="57.8" y="66.8">TCK</text>
<text x="57.8" y="69.4">PA00</text>
<text x="57.8" y="71.9">PA01</text>
<text x="96" y="71.9">PA21</text>
<text x="96" y="69.4">PA22</text>
<text x="96" y="66.8">PA23</text>
<text x="102.7" y="70.6">45</text>
<text x="102.7" y="68.1">46</text>
<text x="55.5" y="73.2">5</text>
<text x="55.5" y="75.7">6</text>
<text x="57.8" y="74.4">PA02</text>
<text x="57.8" y="77">PB00</text>
<text x="96" y="77">PB07</text>
<text x="96" y="74.4">PA20</text>
<text x="102.7" y="75.7">43</text>
<text x="102.7" y="73.2">44</text>
<text x="55.5" y="78.3">7</text>
<text x="55.5" y="80.8">8</text>
<text x="55.5" y="83.3">9</text>
<text x="57.8" y="79.5">PB01</text>
<text x="57.8" y="82.1">VDDCORE</text>
<text x="96" y="82.1">PA28</text>
<text x="96" y="79.5">PA29</text>
<text x="102.7" y="83.3">40</text>
<text x="102.7" y="80.8">41</text>
<text x="102.7" y="78.3">42</text>
<text x="54.2" y="85.9">10</text>
<text x="54.2" y="88.4">11</text>
<text x="57.8" y="84.6">PA03</text>
<text x="57.8" y="87.1">PA04</text>
<text x="57.8" y="89.7">PA05</text>
<text x="96" y="89.7">PB06</text>
<text x="96" y="87.1">PA18</text>
<text x="96" y="84.6">PA19</text>
<text x="102.7" y="88.4">38</text>
<text x="102.7" y="85.9">39</text>
<text x="54.2" y="91">12</text>
<text x="54.2" y="93.5">13</text>
<text x="57.8" y="92.2">PA06</text>
<text x="57.8" y="94.8">PA07</text>
<text x="96" y="94.8">PA16</text>
<text x="96" y="92.2">PA17</text>
<text x="102.7" y="93.5">36</text>
<text x="102.7" y="91">37</text>
<text x="54.2" y="96">14</text>
<text x="54.2" y="98.6">15</text>
<text x="54.2" y="101.1">16</text>
<text x="57.8" y="97.3">PA08</text>
<text x="57.8" y="99.8">PA30</text>
<text x="96" y="99.8">PA14</text>
<text x="96" y="97.3">PA15</text>
<text x="102.7" y="101.1">33</text>
<text x="102.7" y="98.6">34</text>
<text x="102.7" y="96">35</text>
<text x="57.8" y="102.4">PA31</text>
<text x="96" y="102.4">PA13</text>
<text x="130.6" y="111">v1.1 swap A01, A06 and GND</text>
<text x="191.4" y="110">1</text>
<text x="191.4" y="112.5">2</text>
<text x="193.7" y="111.3">VREF</text>
<text x="193.7" y="113.8">NC</text>
<text x="205.7" y="113.8">RESET#</text>
<text x="205.7" y="111.3">RSTSEL</text>
<text x="215.8" y="112.5">15</text>
<text x="215.8" y="110">16</text>
<text x="254.9" y="108.7">1</text>
<text x="254.9" y="111.3">2</text>
<text x="254.9" y="113.8">3</text>
<text x="257.2" y="110">VREF</text>
<text x="257.2" y="112.5">NC</text>
<text x="269.2" y="112.5">RESET#</text>
<text x="269.2" y="110">RSTSEL</text>
<text x="279.3" y="113.8">14</text>
<text x="279.3" y="111.3">15</text>
<text x="279.3" y="108.7">16</text>
<text x="60" y="118.2" transform="rotate(-90 60 118.2)">17</text>
<text x="61" y="115" transform="rotate(-90 61 115)">GNDANA</text>
<text x="62.5" y="118.2" transform="rotate(-90 62.5 118.2)">18</text>
<text x="63.5" y="115" transform="rotate(-90 63.5 115)">ADVREF</text>
<text x="65.1" y="118.2" transform="rotate(-90 65.1 118.2)">19</text>
<text x="66.1" y="115" transform="rotate(-90 66.1 115)">VDDANA</text>
<text x="67.6" y="118.2" transform="rotate(-90 67.6 118.2)">20</text>
<text x="68.6" y="115" transform="rotate(-90 68.6 115)">VDDOUT</text>
<text x="70.1" y="118.2" transform="rotate(-90 70.1 118.2)">21</text>
<text x="71.2" y="115" transform="rotate(-90 71.2 115)">VDDIN</text>
<text x="72.7" y="118.2" transform="rotate(-90 72.7 118.2)">22</text>
<text x="73.7" y="115" transform="rotate(-90 73.7 115)">VDDCORE</text>
<text x="75.2" y="118.2" transform="rotate(-90 75.2 118.2)">23</text>
<text x="76.2" y="115" transform="rotate(-90 76.2 115)">GND</text>
<text x="77.8" y="118.2" transform="rotate(-90 77.8 118.2)">24</text>
<text x="78.8" y="115" transform="rotate(-90 78.8 115)">PB02</text>
<text x="80.3" y="118.2" transform="rotate(-90 80.3 118.2)">25</text>
<text x="81.3" y="115" transform="rotate(-90 81.3 115)">PB03</text>
<text x="82.8" y="118.2" transform="rotate(-90 82.8 118.2)">26</text>
<text x="83.9" y="115" transform="rotate(-90 83.9 115)">PB04</text>
<text x="85.4" y="118.2" transform="rotate(-90 85.4 118.2)">27</text>
<text x="86.4" y="115" transform="rotate(-90 86.4 115)">PB05</text>
<text x="87.9" y="118.2" transform="rotate(-90 87.9 118.2)">28</text>
<text x="88.9" y="115" transform="rotate(-90 88.9 115)">PA09</text>
<text x="90.5" y="118.2" transform="rotate(-90 90.5 118.2)">29</text>
<text x="91.5" y="115" transform="rotate(-90 91.5 115)">PA10</text>
<text x="93" y="118.2" transform="rotate(-90 93 118.2)">30</text>
<text x="94" y="115" transform="rotate(-90 94 115)">PA11</text>
<text x="95.5" y="118.2" transform="rotate(-90 95.5 118.2)">31</text>
<text x="96.6" y="115" transform="rotate(-90 96.6 115)">PA12</text>
<text x="98.1" y="118.2" transform="rotate(-90 98.1 118.2)">32</text>
<text x="99.1" y="115" transform="rotate(-90 99.1 115)">VDDIO</text>
<text x="191.4" y="115.1">3</text>
<text x="191.4" y="117.6">4</text>
<text x="193.7" y="116.4">VOUTA</text>
<text x="193.7" y="118.9">GND</text>
<text x="207" y="118.9">SYNC#</text>
<text x="209.2" y="116.4">SDIN</text>
<text x="215.8" y="117.6">13</text>
<text x="215.8" y="115.1">14</text>
<text x="254.9" y="116.4">4</text>
<text x="254.9" y="118.9">5</text>
<text x="257.2" y="115.1">VOUTA</text>
<text x="257.2" y="117.6">GND</text>
<text x="270.5" y="117.6">SYNC#</text>
<text x="272.7" y="115.1">SDIN</text>
<text x="279.3" y="118.9">12</text>
<text x="279.3" y="116.4">13</text>
<text x="191.4" y="120.2">5</text>
<text x="191.4" y="122.7">6</text>
<text x="191.4" y="125.2">7</text>
<text x="193.7" y="121.4">VDD</text>
<text x="193.7" y="124">NC</text>
<text x="206" y="124">VLOGIC</text>
<text x="208.7" y="121.4">SCLK</text>
<text x="215.8" y="125.2">10</text>
<text x="215.8" y="122.7">11</text>
<text x="215.8" y="120.2">12</text>
<text x="254.9" y="121.4">6</text>
<text x="254.9" y="124">7</text>
<text x="257.2" y="120.2">VDD</text>
<text x="257.2" y="122.7">NC</text>
<text x="257.2" y="125.2">VOUTB</text>
<text x="269.5" y="122.7">VLOGIC</text>
<text x="272.2" y="120.2">SCLK</text>
<text x="272.6" y="125.2">GAIN</text>
<text x="279.3" y="124">10</text>
<text x="279.3" y="121.4">11</text>
<text x="140.7" y="131.6">1</text>
<text x="152.1" y="131.6">10</text>
<text x="191.4" y="127.8">8</text>
<text x="193.7" y="126.5">VOUTB</text>
<text x="193.7" y="129.1">SDO</text>
<text x="207.3" y="129.1">LDAC#</text>
<text x="209.1" y="126.5">GAIN</text>
<text x="215.8" y="127.8">9</text>
<text x="254.9" y="126.5">8</text>
<text x="257.2" y="127.8">SDO</text>
<text x="270.8" y="127.8">LDAC#</text>
<text x="279.3" y="126.5">9</text>
<text x="140.7" y="136.7">3</text>
<text x="140.7" y="134.1">2</text>
<text x="152.1" y="134.1">9</text>
<text x="152.1" y="136.7">8</text>
<text x="140.7" y="139.2">4</text>
<text x="140.7" y="141.8">5</text>
<text x="152.1" y="139.2">7</text>
<text x="152.1" y="141.8">6</text>
<text x="12.2" y="167.4" transform="rotate(-90 12.2 167.4)">2</text>
<text x="17.3" y="167.4" transform="rotate(-90 17.3 167.4)">4</text>
<text x="35.3" y="166.9">Was: C401677</text>
<text x="13.2" y="174" transform="rotate(-90 13.2 174)">OUT</text>
<text x="18.3" y="174" transform="rotate(-90 18.3 174)">OUT</text>
<text x="35.3" y="175.8">Voltage reg</text>
<text x="35.3" y="178.4">5v &gt; 3V3</text>
<text x="13.2" y="183.4" transform="rotate(-90 13.2 183.4)">GND</text>
<text x="18.3" y="183.4" transform="rotate(-90 18.3 183.4)">IN</text>
<text x="12.2" y="186.5" transform="rotate(-90 12.2 186.5)">1</text>
<text x="17.3" y="186.5" transform="rotate(-90 17.3 186.5)">3</text>
<text x="50.5" y="192.3">Switched to alternative regulator:</text>
<text x="50.5" y="194.9">C6186</text>
</g>
<g font-size="1.6" fill="#000080">
<text x="206.8" y="23.6">U4</text>
<text x="148.3" y="80.7">U11</text>
<text x="21.3" y="169.6">U5</text>
</g>
</svg>
